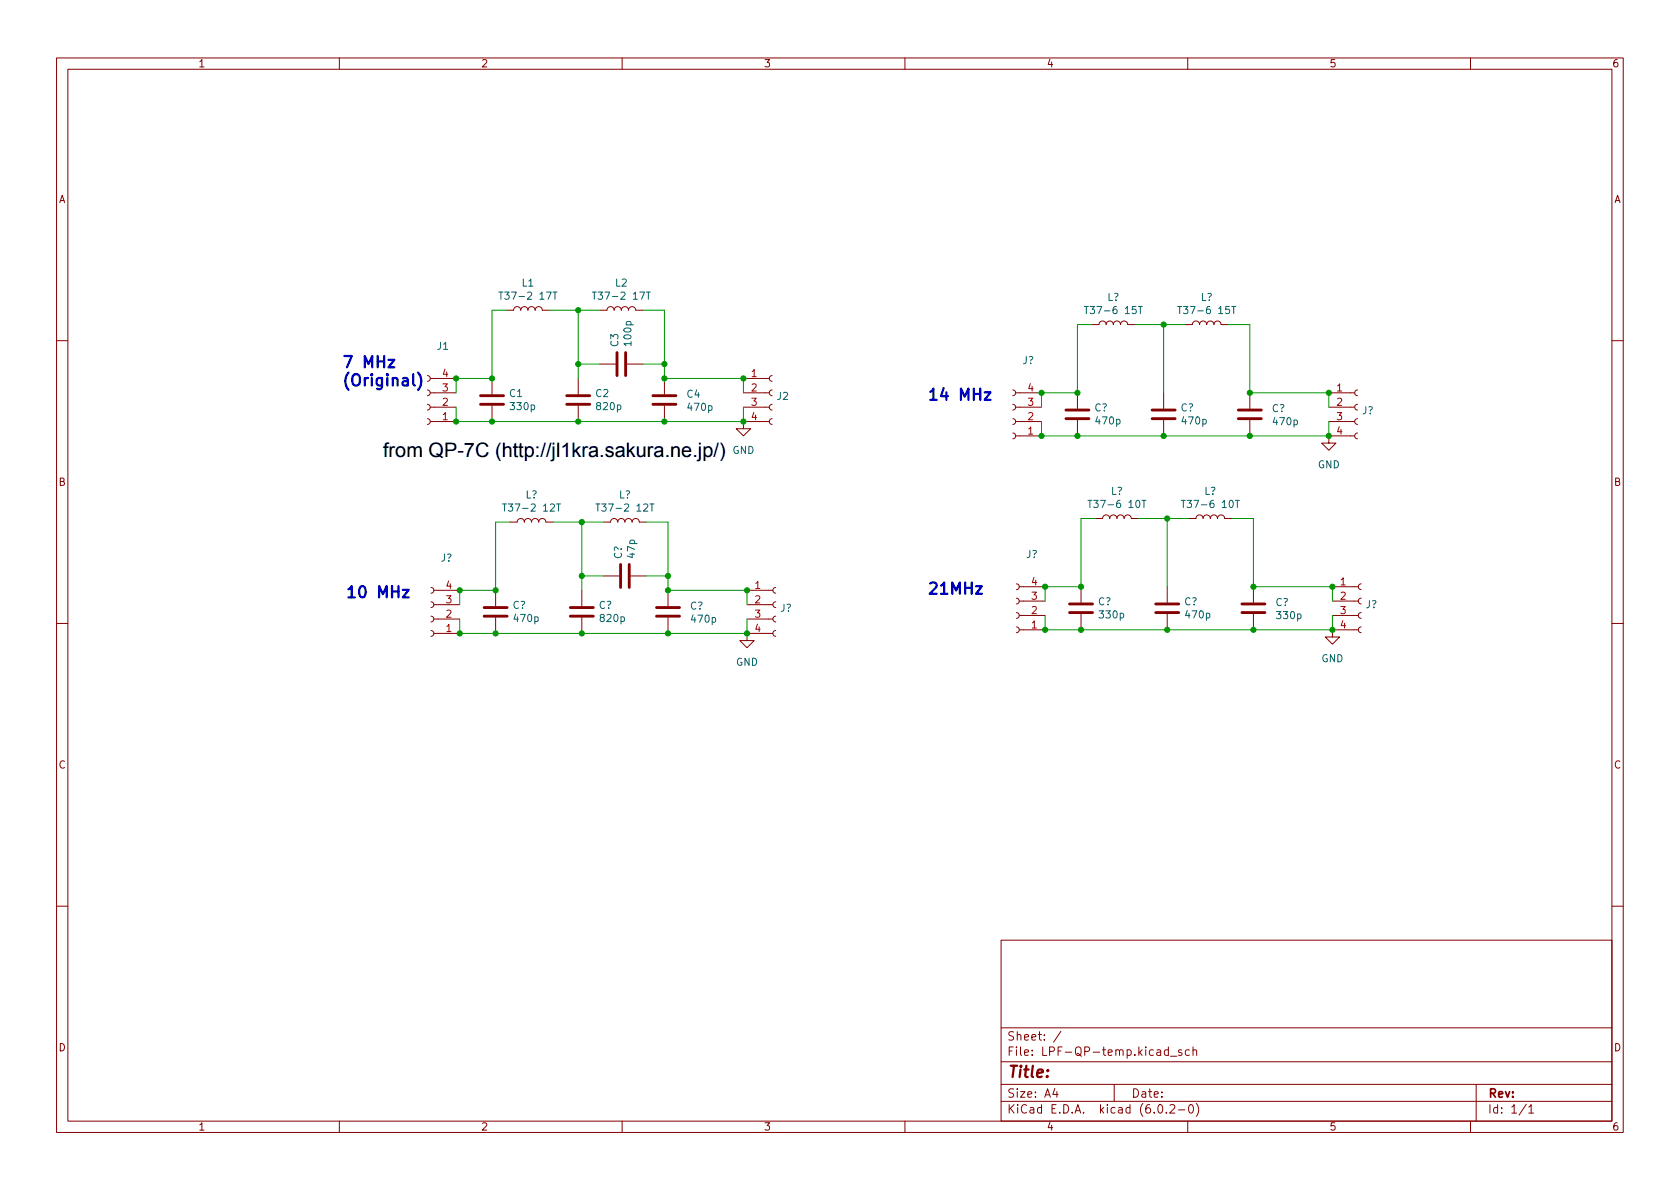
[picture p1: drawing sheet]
<svg xmlns="http://www.w3.org/2000/svg" width="297mm" height="210mm" viewBox="0 0 297 210" stroke-linecap="round" stroke-linejoin="round" font-family="sans-serif">
<g fill="none" stroke="#840000" stroke-width=".18">
<path d="M10 10.2h277v190.1h-277zM12 12.2h273v186.1h-273zM60 10.2v2M110 10.2v2M160 10.2v2M210 10.2v2M260 10.2v2M89.5 54.9h1.3a.64 .64 0 0 1 .6-.7 .64 .64 0 0 1 .7 .7 .64 .64 0 0 1 .6-.7 .64 .64 0 0 1 .6 .7 .63 .63 0 0 1 .7-.7 .63 .63 0 0 1 .6 .7 .64 .64 0 0 1 .6-.7 .64 .64 0 0 1 .7 .7h1.3M106 54.9h1.3a.64 .64 0 0 1 .6-.7 .64 .64 0 0 1 .7 .7 .64 .64 0 0 1 .6-.7 .64 .64 0 0 1 .7 .7 .64 .64 0 0 1 .6-.7 .64 .64 0 0 1 .6 .7 .64 .64 0 0 1 .7-.7 .64 .64 0 0 1 .6 .7h1.3M193 57.4h1.3a.63 .63 0 0 1 .6-.6 .63 .63 0 0 1 .7 .6 .63 .63 0 0 1 .6-.6 .63 .63 0 0 1 .6 .6 .64 .64 0 0 1 .7-.6 .64 .64 0 0 1 .6 .6 .64 .64 0 0 1 .7-.6 .64 .64 0 0 1 .6 .6h1.3M209.5 57.4h1.3a.63 .63 0 0 1 .7-.6 .63 .63 0 0 1 .6 .6 .64 .64 0 0 1 .6-.6 .64 .64 0 0 1 .7 .6 .63 .63 0 0 1 .6-.6 .63 .63 0 0 1 .6 .6 .64 .64 0 0 1 .7-.6 .64 .64 0 0 1 .6 .6h1.3M10 60.2h2"/>
<path d="M75.6 66.4l.3 .2 .2 .3-.2 .4-.3 .1M75.6 69l.3 .1 .2 .4-.2 .3-.3 .2M75.6 71.5l.3 .1 .2 .4-.2 .4-.3 .1M75.6 74l.3 .2 .2 .3-.2 .4-.3 .2M76.1 74.5h4.5M76.1 72h4.5M76.1 69.5h4.5M76.1 66.9h4.5M87 66.9v2.8M87 71.7v2.8M102.2 66.9v2.8M102.2 71.7v2.8"/>
<path d="M106 64.4h2.8M110.9 64.4h2.8M117.5 66.9v2.8M117.5 71.7v2.8M131.4 72h4.6M131.4 69.5h4.6M131.4 66.9h4.6M136 74.5h-4.6v1.3h1.3l-1.3 1.3-1.2-1.3h1.2M136.5 74l-.3 .2-.2 .3 .2 .4 .3 .2M136.5 71.5l-.3 .1-.2 .4 .2 .4 .3 .1M136.5 69l-.3 .1-.2 .4 .2 .3 .3 .2M136.5 66.4l-.3 .2-.2 .3 .2 .4 .3 .1"/>
<path d="M179.1 69l.3 .1 .2 .4-.2 .3-.3 .2M179.1 71.5l.3 .1 .2 .4-.2 .4-.3 .1M179.1 74l.3 .2 .2 .3-.2 .4-.3 .2M179.1 76.6l.3 .1 .2 .4-.2 .3-.3 .2M179.6 77.1h4.6M179.6 74.5h4.6M179.6 72h4.6M179.6 69.5h4.6M190.5 69.5v2.8M190.5 74.3v2.8M205.7 69.5v2.8M205.7 74.3v2.8"/>
<path d="M221 69.5v2.8M221 74.3v2.8M234.9 74.5h4.6M234.9 72h4.6M234.9 69.5h4.6M239.5 77.1h-4.6v1.3h1.3l-1.3 1.2-1.2-1.2h1.2M240 76.6l-.3 .1-.2 .4 .2 .3 .3 .2M240 74l-.3 .2-.2 .3 .2 .4 .3 .2M240 71.5l-.3 .1-.2 .4 .2 .4 .3 .1M240 69l-.3 .1-.2 .4 .2 .3 .3 .2M285 60.2h2M90.2 92.3h1.2a.64 .64 0 0 1 .7-.6 .64 .64 0 0 1 .6 .6 .64 .64 0 0 1 .6-.6 .64 .64 0 0 1 .7 .6 .64 .64 0 0 1 .6-.6 .64 .64 0 0 1 .7 .6 .64 .64 0 0 1 .6-.6 .64 .64 0 0 1 .6 .6h1.3"/>
<path d="M106.7 92.3h1.3a.64 .64 0 0 1 .6-.6 .64 .64 0 0 1 .6 .6 .63 .63 0 0 1 .7-.6 .63 .63 0 0 1 .6 .6 .64 .64 0 0 1 .6-.6 .64 .64 0 0 1 .7 .6 .64 .64 0 0 1 .6-.6 .64 .64 0 0 1 .6 .6h1.3M193.7 91.7h1.2a.63 .63 0 0 1 .7-.6 .63 .63 0 0 1 .6 .6 .64 .64 0 0 1 .7-.6 .64 .64 0 0 1 .6 .6 .63 .63 0 0 1 .6-.6 .63 .63 0 0 1 .7 .6 .64 .64 0 0 1 .6-.6 .64 .64 0 0 1 .6 .6h1.3M210.2 91.7h1.3a.63 .63 0 0 1 .6-.6 .63 .63 0 0 1 .6 .6 .64 .64 0 0 1 .7-.6 .64 .64 0 0 1 .6 .6 .63 .63 0 0 1 .6-.6 .63 .63 0 0 1 .7 .6 .64 .64 0 0 1 .6-.6 .64 .64 0 0 1 .6 .6h1.3M10 110.2h2M76.2 103.9l.4 .1 .1 .4-.1 .3-.4 .2M76.2 106.4l.4 .2 .1 .3-.1 .4-.4 .1M76.2 109l.4 .1 .1 .4-.1 .3-.4 .2M76.2 111.5l.4 .1 .1 .4-.1 .4-.4 .1M76.7 104.4h4.6M76.7 106.9h4.6M76.7 109.5h4.6M76.7 112h4.6"/>
<path d="M87.6 104.4v2.8M87.6 109.2v2.8M102.9 104.4v2.8M102.9 109.2v2.8M106.7 101.8h2.8M111.5 101.8h2.8M118.1 104.4v2.8M118.1 109.2v2.8M132.1 104.4h4.6M132.1 106.9h4.6M132.1 109.5h4.6M136.7 112h-4.6v1.3h1.2l-1.2 1.2-1.3-1.2h1.3"/>
<path d="M137.2 111.5l-.4 .1-.1 .4 .1 .4 .4 .1M137.2 109l-.4 .1-.1 .4 .1 .3 .4 .2M137.2 106.4l-.4 .2-.1 .3 .1 .4 .4 .1M137.2 103.9l-.4 .1-.1 .4 .1 .3 .4 .2M179.7 103.2l.4 .2 .1 .4-.1 .3-.4 .2M179.7 105.8l.4 .1 .1 .4-.1 .4-.4 .1M179.7 108.3l.4 .2 .1 .3-.1 .4-.4 .1M179.7 110.9l.4 .1 .1 .4-.1 .3-.4 .2M180.2 111.4h4.6M180.2 108.8h4.6M180.2 106.3h4.6M180.2 103.8h4.6"/>
<path d="M191.1 103.8v2.7M191.1 108.6v2.8M206.4 103.8v2.7M206.4 108.6v2.8M221.6 103.8v2.7M221.6 108.6v2.8M235.6 108.8h4.6M235.6 106.3h4.6M235.6 103.8h4.6M240.2 111.4h-4.6v1.2h1.3l-1.3 1.3-1.3-1.3h1.3M240.7 110.9l-.4 .1-.1 .4 .1 .3 .4 .2M240.7 108.3l-.4 .2-.1 .3 .1 .4 .4 .1"/>
<path d="M240.7 105.8l-.4 .1-.1 .4 .1 .4 .4 .1M240.7 103.2l-.4 .2-.1 .4 .1 .3 .4 .2M285 110.2h2M10 160.2h2M177 166.3h108v32h-108zM285 160.2h2M60 198.3v2M110 198.3v2M160 198.3v2M177 194.8h108M177 191.8h108M177 187.8h108"/>
<path d="M177 181.8h108M186.5 192.5l-.4 1h1M186.9 193v1M187.6 182.4l-1.3 1.9M197 191.8v3M204.9 195.4l.2-.1a.81 .81 0 0 1 .6 .7 .81 .81 0 0 1-.3 .8h-.2a.81 .81 0 0 1-.6-.6 .81 .81 0 0 1 .3-.8zM206.2 196.7v.1M206.6 185.7l-.5-.1-.2 .3v.4l.1 .3h.6M206.6 185.1v1.5M206.9 195.5l.5-.2 .2 .2 .1 .3-.9 1h.9M206.9 186.8h1.2M208.4 196.3h1.1"/>
<path d="M208.9 185.7l-.3-.1-.2 .2v.3l.5 .1v.4h-.5M210 198.3v2M210.3 185.7l-.4-.1-.3 .3v.4l.1 .3h.6M210.4 195.4l.1-.1a.81 .81 0 0 1 .6 .7 .81 .81 0 0 1-.3 .8h-.2a.81 .81 0 0 1-.5-.6 .81 .81 0 0 1 .3-.8zM210.9 185.8l.2-.2 .4 .1 .1 .9M210.9 185.1v1.5M211.5 195.1a1.72 1.72 0 0 1 0 2.3M260 198.3v2M261 191.8v6.5M269.9 195.3l-1.3 1.9M270.3 196.8h.9M270.3 195.8l.4-.5v1.5"/>
</g>
<g fill="none" stroke="#006464" stroke-width=".18">
<path d="M88.2 51.6h.7M88.6 51.6v1.3M97.8 51.6h.7M98.1 51.6v1.3M104.7 51.6h.7M105.1 51.6v1.3M114.3 51.6h.7M114.6 51.6v1.3M191.7 54.2h.7M192.1 54.2v1.3M201.3 54.2h.7M201.6 54.2v1.3"/>
<path d="M208.2 54.2h.7M208.6 54.2v1.3M217.8 54.2h.7M218.1 54.2v1.3M88.8 89.1h.8M89.2 89.1v1.3M98.4 89.1h.7M98.8 89.1v1.3M105.3 89.1h.8M105.7 89.1v1.3M114.9 89.1h.7M115.3 89.1v1.3"/>
<path d="M192.3 88.5h.8M192.7 88.5v1.2M201.9 88.5h.7M202.3 88.5v1.2M208.9 88.5h.7M209.2 88.5v1.2M218.4 88.5h.7M218.8 88.5v1.2"/>
</g>
<g fill="none" stroke="#840000" stroke-width=".51">
<path d="M85 71.5h4M85 70h4M100.2 71.5h4.1M100.2 70h4.1M109.1 62.4v4M110.6 62.4v4M115.4 71.5h4.1M115.4 70h4.1M188.5 74h4M188.5 72.5h4M203.7 74h4.1M203.7 72.5h4.1"/>
<path d="M218.9 74h4.1M218.9 72.5h4.1M109.7 99.8v4.1M111.3 99.8v4.1M85.6 109h4.1M85.6 107.4h4.1M100.8 109h4.1M100.8 107.4h4.1M116.1 109h4M116.1 107.4h4M189.1 108.3h4.1M189.1 106.8h4.1"/>
<path d="M204.3 108.3h4.1M204.3 106.8h4.1M219.6 108.3h4M219.6 106.8h4"/>
</g>
<path d="M68.7 63.6h1l-1 1.4h1M73.9 65.9a2.29 2.29 0 0 1 0 3M174.1 69.4h1l-1 1.3h1M71.2 104.3h1.1l-1.1 1.3h1.1M172.6 103.7h1l-1 1.3h1" fill="none" stroke="#0000c2" stroke-width=".4"/>
<g fill="none" stroke="#009600" stroke-width=".18">
<path d="M89.5 54.9h-2.5v12h-6.4v2.6M97.2 54.9h8.8M102.2 54.9v12M113.7 54.9h3.8v12h13.9v2.6M193 57.4h-2.5v12.1h-6.4v2.5M200.7 57.4h8.9M205.7 57.4v12.1M217.2 57.4h3.8v12.1h14l-.1 2.5M102.2 64.4h3.8M113.7 64.4h3.8M131.4 72v2.5h-50.8v-2.5M184.1 74.5l.1 2.6h50.8l-.1-2.6"/>
<path d="M90.2 92.3h-2.6v12.1h-6.3v2.5M97.8 92.3h8.9M102.9 92.3v12.1M114.3 92.3h3.8v12.1h14v2.5M193.7 91.7h-2.6v12.1h-6.3v2.5M201.3 91.7h8.9M206.4 91.7v12.1M217.8 91.7h3.8v12.1h14v2.5M81.3 109.5v2.5h50.8v-2.5M102.9 101.8h3.8M114.3 101.8h3.8M184.8 108.8v2.6h50.8v-2.6"/>
</g>
<g fill="#009600" stroke="#009600" stroke-width=".18">
<circle cx="235.6" cy="111.4" r=".46"/>
<circle cx="221.6" cy="111.4" r=".46"/>
<circle cx="206.4" cy="111.4" r=".46"/>
<circle cx="235.6" cy="103.8" r=".46"/>
<circle cx="221.6" cy="103.8" r=".46"/>
<circle cx="191.1" cy="111.4" r=".46"/>
<circle cx="191.1" cy="103.8" r=".46"/>
<circle cx="206.4" cy="91.7" r=".46"/>
<circle cx="81.3" cy="112" r=".46"/>
<circle cx="81.3" cy="104.4" r=".46"/>
<circle cx="87.6" cy="104.4" r=".46"/>
<circle cx="87.6" cy="112" r=".46"/>
<circle cx="80.6" cy="66.9" r=".46"/>
<circle cx="118.1" cy="101.8" r=".46"/>
<circle cx="118.1" cy="104.4" r=".46"/>
<circle cx="118.1" cy="112" r=".46"/>
<circle cx="117.5" cy="74.5" r=".46"/>
<circle cx="131.4" cy="74.5" r=".46"/>
<circle cx="117.5" cy="66.9" r=".46"/>
<circle cx="102.9" cy="112" r=".46"/>
<circle cx="132.1" cy="112" r=".46"/>
<circle cx="132.1" cy="104.4" r=".46"/>
<circle cx="102.9" cy="101.8" r=".46"/>
<circle cx="102.9" cy="92.3" r=".46"/>
<circle cx="131.4" cy="66.9" r=".46"/>
<circle cx="184.8" cy="103.8" r=".46"/>
<circle cx="184.8" cy="111.4" r=".46"/>
<circle cx="190.5" cy="69.5" r=".46"/>
<circle cx="205.7" cy="77.1" r=".46"/>
<circle cx="184.1" cy="77.1" r=".46"/>
<circle cx="190.5" cy="77.1" r=".46"/>
<circle cx="184.1" cy="69.5" r=".46"/>
<circle cx="221" cy="77.1" r=".46"/>
<circle cx="221" cy="69.5" r=".46"/>
<circle cx="205.7" cy="57.4" r=".46"/>
<circle cx="234.9" cy="69.5" r=".46"/>
<circle cx="234.9" cy="77.1" r=".46"/>
<circle cx="102.2" cy="74.5" r=".46"/>
<circle cx="87" cy="74.5" r=".46"/>
<circle cx="80.6" cy="74.5" r=".46"/>
<circle cx="102.2" cy="54.9" r=".46"/>
<circle cx="102.2" cy="64.4" r=".46"/>
<circle cx="117.5" cy="64.4" r=".46"/>
<circle cx="87" cy="66.9" r=".46"/>
</g>
<text font-size="3.5" x="67.7" y="80.9">from QP-7C (http://jl1kra.sakura.ne.jp/)</text>
<g font-size="2.8" fill="#0000c2">
<text x="60.3" y="65">7 MHz</text>
<text x="60.3" y="68.3">(Original)</text>
<text x="163.8" y="70.8">14 MHz</text>
<text x="61" y="105.7">10 MHz</text>
<text x="163.8" y="105.1">21MHz</text>
</g>
<text font-size="2.8" fill="#840000" x="178" y="190.6">Title:</text>
<g font-size="2.1" fill="#840000">
<text x="178" y="184">Sheet: /</text>
<text x="178" y="186.7">File: LPF-QP-temp.kicad_sch</text>
<text x="178" y="196.9">KiCad E.D.A. kicad (6.0.2-0)</text>
<text x="178" y="194.1">Size: A4</text>
<text x="200" y="194.1">Date:</text>
<text x="263" y="194.1">Rev:</text>
<text x="263" y="196.9">Id: 1/1</text>
</g>
<g font-size="1.8" fill="#840000">
<text x="35" y="11.9">1</text>
<text x="85" y="11.9">2</text>
<text x="135" y="11.9">3</text>
<text x="185" y="11.9">4</text>
<text x="235" y="11.9">5</text>
<text x="285" y="11.9">6</text>
<text x="10.3" y="35.9">A</text>
<text x="285.3" y="35.9">A</text>
<text x="10.3" y="85.9">B</text>
<text x="285.3" y="85.9">B</text>
<text x="10.3" y="135.9">C</text>
<text x="285.3" y="135.9">C</text>
<text x="10.3" y="185.9">D</text>
<text x="285.3" y="185.9">D</text>
<text x="35" y="199.9">1</text>
<text x="85" y="199.9">2</text>
<text x="135" y="199.9">3</text>
<text x="185" y="199.9">4</text>
<text x="235" y="199.9">5</text>
<text x="285" y="199.9">6</text>
</g>
<g font-size="1.8" fill="#006464">
<text x="89.3" y="53">T37-2 17T</text>
<text x="92.3" y="50.7">L1</text>
<text x="105.8" y="53">T37-2 17T</text>
<text x="108.8" y="50.7">L2</text>
<text x="195.8" y="53.2">L?</text>
<text x="212.3" y="53.2">L?</text>
<text x="192.8" y="55.5">T37-6 15T</text>
<text x="209.3" y="55.5">T37-6 15T</text>
<text x="77.3" y="61.8">J1</text>
<text x="109.3" y="61.3" transform="rotate(-90 109.3 61.3)">C3</text>
<text x="111.6" y="61" transform="rotate(-90 111.6 61)">100p</text>
<text x="180.8" y="64.4">J?</text>
<text x="90.1" y="70.2">C1</text>
<text x="105.3" y="70.2">C2</text>
<text x="121.5" y="70.3">C4</text>
<text x="137.4" y="70.7">J2</text>
<text x="90.4" y="72.5">330p</text>
<text x="105.6" y="72.5">820p</text>
<text x="121.7" y="72.6">470p</text>
<text x="193.5" y="72.7">C?</text>
<text x="193.9" y="75.1">470p</text>
<text x="208.7" y="72.7">C?</text>
<text x="209.1" y="75.1">470p</text>
<text x="224.9" y="72.9">C?</text>
<text x="225.2" y="75.2">470p</text>
<text x="240.8" y="73.2">J?</text>
<text x="129.5" y="80.3">GND</text>
<text x="233" y="82.8">GND</text>
<text x="92.9" y="88.1">L?</text>
<text x="109.4" y="88.1">L?</text>
<text x="193.4" y="89.8">T37-6 10T</text>
<text x="196.4" y="87.5">L?</text>
<text x="209.9" y="89.8">T37-6 10T</text>
<text x="212.9" y="87.5">L?</text>
<text x="89.9" y="90.4">T37-2 12T</text>
<text x="106.4" y="90.4">T37-2 12T</text>
<text x="77.9" y="99.3">J?</text>
<text x="110" y="98.8" transform="rotate(-90 110 98.8)">C?</text>
<text x="112.3" y="98.6" transform="rotate(-90 112.3 98.6)">47p</text>
<text x="181.4" y="98.7">J?</text>
<text x="90.6" y="107.7">C?</text>
<text x="105.9" y="107.7">C?</text>
<text x="122" y="107.8">C?</text>
<text x="194.1" y="107">C?</text>
<text x="209.4" y="107">C?</text>
<text x="225.5" y="107.2">C?</text>
<text x="241.5" y="107.5">J?</text>
<text x="91" y="110">470p</text>
<text x="106.2" y="110">820p</text>
<text x="122.4" y="110.1">470p</text>
<text x="137.9" y="108.2">J?</text>
<text x="194.5" y="109.3">330p</text>
<text x="209.7" y="109.3">470p</text>
<text x="225.9" y="109.5">330p</text>
<text x="130.1" y="117.7">GND</text>
<text x="233.6" y="117.1">GND</text>
</g>
<g font-size="1.8" fill="#a90000">
<text x="78.2" y="71.7">2</text>
<text x="78.2" y="69.2">3</text>
<text x="78.2" y="66.7">4</text>
<text x="132.9" y="66.7">1</text>
<text x="132.9" y="69.2">2</text>
<text x="132.9" y="71.7">3</text>
<text x="181.8" y="71.7">3</text>
<text x="181.8" y="69.2">4</text>
<text x="236.4" y="69.2">1</text>
<text x="236.4" y="71.7">2</text>
<text x="78.2" y="74.3">1</text>
<text x="132.9" y="74.3">4</text>
<text x="181.8" y="76.8">1</text>
<text x="181.8" y="74.3">2</text>
<text x="236.4" y="74.3">3</text>
<text x="236.4" y="76.8">4</text>
<text x="78.9" y="106.7">3</text>
<text x="78.9" y="104.1">4</text>
<text x="133.5" y="104.1">1</text>
<text x="133.5" y="106.7">2</text>
<text x="182.4" y="106">3</text>
<text x="182.4" y="103.5">4</text>
<text x="237" y="103.5">1</text>
<text x="237" y="106">2</text>
<text x="78.9" y="111.8">1</text>
<text x="78.9" y="109.2">2</text>
<text x="133.5" y="109.2">3</text>
<text x="133.5" y="111.8">4</text>
<text x="182.4" y="111.1">1</text>
<text x="182.4" y="108.6">2</text>
<text x="237" y="108.6">3</text>
<text x="237" y="111.1">4</text>
</g>
</svg>
